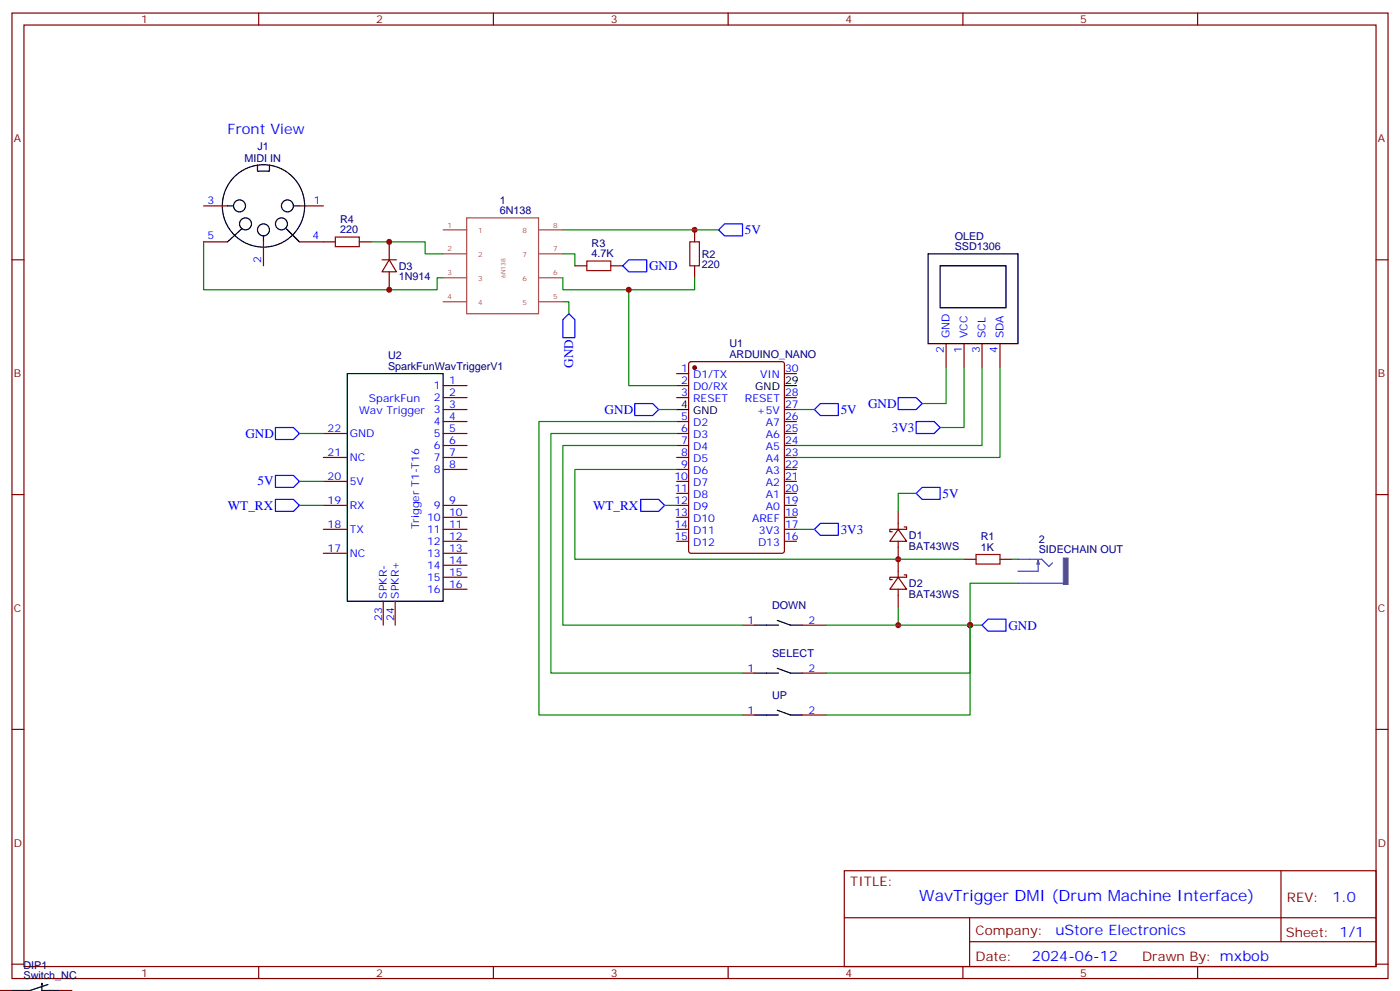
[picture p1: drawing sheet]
<svg xmlns="http://www.w3.org/2000/svg" width="412mm" height="292mm" viewBox="0 0 412 292" stroke-linecap="round" stroke-linejoin="round" font-family="sans-serif">
<g fill="none" stroke="#870000" stroke-width=".35">
<path d="M3.5 3.8h405.4v284.4h-405.4zM7.1 7.4h398.2v277.3h-398.2zM76.2 3.8v3.6M145.3 3.8v3.6M214.5 3.8v3.6M283.6 3.8v3.6M352.8 3.8v3.6M3.5 76.5h3.6M60 71.2h7M60 60.6h7M77.6 71.2v7.1M88.2 71.2h10.6"/>
<path d="M88.2 60.6h7M105.8 71.2h3.6M112.5 76.5h4.3M114.7 76.5l2.1 3.5h-4.3zM114.7 71.2v5.3M169.3 78.3h3.6M179.9 78.3h3.5M204.6 67.7v3.5M204.6 78.3v3.5M405.3 76.5h3.6M114.7 80v5.3M130.5 113.6h7.1"/>
<path d="M130.5 117.1h7.1M199.3 110h3.5M199.3 113.6h3.5M199.3 117.1h3.5M203.1 106.7l.5-.2h26.8l.6 .4 .1 55.3-.5 .7h-27l-.7-.4-.1-55.3zM231.1 110h3.5M231.1 117.1h3.5M278.7 101.2v7.1M284 101.2v7.1M289.3 101.2v7.1M294.6 101.2v7.1M95.2 127.7h7.1"/>
<path d="M95.2 134.7h7.1M130.5 124.1h7.1M130.5 127.7h7.1M130.5 131.2h7.1M130.5 134.7h7.1M130.5 138.3h7.1M130.5 120.6h7.1M199.3 124.1h3.5M199.3 127.7h3.5M199.3 131.2h3.5M199.3 134.7h3.5M199.3 138.3h3.5"/>
<path d="M231.1 124.1h3.5M231.1 127.7h3.5M231.1 131.2h3.5M231.1 134.7h3.5M231.1 138.3h3.5M231.1 120.6h3.5M3.5 145.7h3.6M95.2 141.8h7.1M95.2 148.8h7.1M95.2 155.9h7.1M130.5 148.8h7.1M130.5 152.4h7.1"/>
<path d="M130.5 155.9h7.1M130.5 159.4h7.1M199.3 141.8h3.5M199.3 145.3h3.5M199.3 148.8h3.5M199.3 152.4h3.5M199.3 155.9h3.5M199.3 159.4h3.5M231.1 141.8h3.5M231.1 145.3h3.5M231.1 148.8h3.5M231.1 152.4h3.5"/>
<path d="M231.1 155.9h3.5M231.1 159.4h3.5M264.6 155.9l2.5 3.5h-5zM264.6 150.6v5.3M264.6 159.4v10.6M266.3 155.2h.8v.7h-5v.7h.7M405.3 145.7h3.6M95.2 162.9h7.1M112.9 177.1v7M116.4 177.1v7M130.5 162.9h7.1M130.5 166.5h7.1"/>
<path d="M130.5 170h7.1M130.5 173.5h7.1M264.6 170l2.5 3.5h-5zM264.6 173.5v5.3M266.3 169.3h.8v.7h-5v.7h.7M284 164.7h3.5M294.6 164.7h3.5M218.7 184.1h3.5M218.7 198.2h3.5M236.4 184.1h7M236.4 198.2h7M3.5 214.8h3.6"/>
<path d="M218.7 210.6h3.5M236.4 210.6h7M405.3 214.8h3.6M248.7 256.4h156.6v28.3h-156.6zM377.3 256.5v20.8M248.7 270.3h156.5M285.6 277.3h119.6M285.6 270.3v14.1M0 291.7h3.5M3.5 284h3.6M17.6 291.7h3.6M76.2 284.7v3.5"/>
<path d="M145.3 284.7v3.5M214.5 284.7v3.5M283.6 284.7v3.5M352.8 284.7v3.5M405.3 284h3.6"/>
</g>
<circle cx="204.6" cy="108.3" r=".53" fill="#870000" stroke="#870000" stroke-width=".35"/>
<g fill="none" stroke="#000" stroke-width=".35">
<path d="M75.8 48.6v1.8h3.6v-1.8M67 60.6h1.8M71.3 67.3l-4.3 3.9M77.6 69.5v1.7M84.3 67.3l3.9 3.9-3.5-3.5M86.4 60.6h1.8M273.4 74.8h26.5v26.4h-26.5zM276.9 78.3h19.4v12.3h-19.4zM102.3 110h28.2v67.1h-28.2zM231.1 113.6h3.5M199.3 120.6h3.5M222.2 184.1h7.1"/>
<path d="M222.2 198.2h7.1M229 182.7l3.8 1.4h3.6M229 196.8l3.8 1.4h3.6M222.2 210.6h7.1M229 209.2l3.8 1.4h3.6M12.3 289.9v-.4v2.2h5.3M14.1 289.9l-5.3 1.8h-5.3"/>
<circle cx="70.6" cy="60.6" r="1.76"/>
<circle cx="72.3" cy="65.9" r="1.76"/>
<circle cx="77.6" cy="67.7" r="1.76"/>
<circle cx="77.6" cy="60.6" r="12.1"/>
<circle cx="82.9" cy="65.9" r="1.76"/>
<circle cx="84.7" cy="60.6" r="1.76"/>
</g>
<g fill="none" stroke="#00f" stroke-width=".35">
<path d="M183.4 78.3l1.8-1.8h5.3v3.5h-5.3zM211.7 67.7l1.7-1.8h5.3v3.6h-5.3zM167.6 92.4l1.7 1.8v5.2h-3.5v-5.2zM187 118.9h5.3l1.7 1.7-1.7 1.8h-5.3zM264.6 117.1h5.3l1.7 1.8-1.7 1.7h-5.3zM81.1 125.9h5.3l1.8 1.8-1.8 1.7h-5.3zM239.9 120.6l1.8-1.7h5.2v3.5h-5.2zM269.9 124.1h5.3l1.7 1.8-1.7 1.8h-5.3zM81.1 147.1h5.3l1.8 1.7-1.8 1.8h-5.3zM81.1 140h5.3l1.8 1.8-1.8 1.7h-5.3zM188.7 147.1h5.3l1.8 1.7-1.8 1.8h-5.3zM239.9 155.9l1.8-1.8h5.2v3.6h-5.2z"/>
<path d="M269.9 145.3l1.7-1.8h5.3v3.6h-5.3zM291 182.4h5.3v3.5h-5.3l-1.7-1.8z"/>
</g>
<g fill="none" stroke="#008700" stroke-width=".35">
<path d="M60 71.2v14.1h68.8v-3.5h1.7M109.4 71.2h15.8v3.6h5.3M165.8 74.8h3.5v3.5M165.8 81.8v3.5h38.8v-3.5M165.8 88.9h1.8v3.5M185.2 85.3v28.3h14.1M278.7 108.3v10.6h-7.1M284 108.3v17.6h-7.1M88.2 127.7h7M194 120.6h5.3M234.6 120.6h5.3M88.2 148.8h7"/>
<path d="M88.2 141.8h7M195.8 148.8h3.5M234.6 155.9h5.3M269.9 145.3h-5.3v5.3M264.6 178.8v5.3M298.1 164.7h1.8M299.9 171.8h-14.1v12.3h3.5"/>
</g>
<path d="M130.5 67.7h7M130.5 74.8h7M137.5 64.2h21.1v28.2h-21.1zM158.9 67.7h6.9M158.9 74.8h6.9M130.5 81.8h7M130.5 88.9h7M158.9 81.8h6.9M158.9 88.9h6.9" fill="none" stroke="#a64a4a" stroke-width=".35"/>
<path d="M299.9 164.7h7l2.1 2.1 1-1M299.9 171.8h13.3M305.8 165.1v3.1h-5.9M305.8 165.1l.4 1h-.8z" fill="none" stroke="#4a4aa6" stroke-width=".35"/>
<path d="M313.2 164.4h1.4v7.7h-1.4z" fill="#4a4aa6" stroke="#4a4aa6" stroke-width=".29"/>
<path d="M98.8 69.8h7v2.8h-7zM172.9 76.9h7v2.8h-7zM203.2 71.2h2.8v7.1h-2.8zM287.5 163.3h7.1v2.8h-7.1z" fill="none" stroke="#a10000" stroke-width=".35"/>
<g fill="#c00">
<circle cx="285.8" cy="184.1" r=".88"/>
<circle cx="264.6" cy="164.7" r=".88"/>
<circle cx="264.6" cy="184.1" r=".88"/>
<circle cx="185.2" cy="85.3" r=".88"/>
<circle cx="114.7" cy="71.2" r=".88"/>
<circle cx="114.7" cy="85.3" r=".88"/>
</g>
<path d="M289.3 108.3v22.9h-54.7M294.6 108.3v26.4h-60M199.3 131.2h-33.5v52.9h52.9M199.3 124.1h-40.6v86.5h60M199.3 127.7h-37v70.5h56.4M199.3 138.3h-30v26.4h114.7M243.4 184.1h42.4v14.1h-42.4M285.8 184.1v26.5h-42.4" fill="none" stroke="#008700" stroke-width=".35"/>
<circle cx="204.6" cy="67.7" r=".88" fill="#c00"/>
<path d="M165.8 67.7h45.9" fill="none" stroke="#008700" stroke-width=".35"/>
<text font-size="4.6" fill="#00f" x="270.8" y="265.5">WavTrigger DMI (Drum Machine Interface)</text>
<g font-size="4.2" fill="#00f">
<text x="67" y="39.5">Front View</text>
<text x="392.5" y="265.7">1.0</text>
<text x="310.9" y="275.3">uStore Electronics</text>
<text x="304" y="283.1">2024-06-12</text>
</g>
<g font-size="3.9" fill="#00f">
<text x="219.4" y="69">5V</text>
<text x="191.2" y="79.5">GND</text>
<text x="168.8" y="108.3" transform="rotate(-90 168.8 108.3)">GND</text>
<text x="178.1" y="121.9">GND</text>
<text x="247.6" y="121.9">5V</text>
<text x="255.7" y="120.1">GND</text>
<text x="72.3" y="128.9">GND</text>
<text x="262.7" y="127.2">3V3</text>
<text x="75.8" y="143">5V</text>
<text x="277.6" y="146.6">5V</text>
<text x="67.1" y="150.1">WT_RX</text>
<text x="174.7" y="150.1">WT_RX</text>
<text x="247.6" y="157.2">3V3</text>
<text x="297" y="185.4">GND</text>
</g>
<g font-size="3.9" fill="#800">
<text x="250.5" y="261">TITLE:</text>
<text x="379.1" y="265.7">REV:</text>
<text x="287.4" y="275.2">Company:</text>
<text x="378.7" y="275.8">Sheet: 1/1</text>
<text x="287.4" y="282.9">Date:</text>
<text x="336.4" y="283">Drawn By: mxbob</text>
</g>
<g font-size="3.2" fill="#800">
<text x="41.6" y="6.8">1</text>
<text x="110.8" y="6.8">2</text>
<text x="179.9" y="6.8">3</text>
<text x="249.1" y="6.8">4</text>
<text x="318.2" y="6.8">5</text>
<text x="4.1" y="41.9">A</text>
<text x="405.9" y="41.9">A</text>
<text x="4.1" y="111.1">B</text>
<text x="405.9" y="111.1">B</text>
<text x="4.1" y="180.2">C</text>
<text x="405.9" y="180.2">C</text>
<text x="4.1" y="249.4">D</text>
<text x="405.9" y="249.4">D</text>
<text x="41.6" y="287.7">1</text>
<text x="110.8" y="287.7">2</text>
<text x="179.9" y="287.7">3</text>
<text x="249.1" y="287.7">4</text>
<text x="318.2" y="287.7">5</text>
</g>
<g font-size="3.2" fill="#000080">
<text x="72" y="47.6">MIDI IN</text>
<text x="75.9" y="44.3">J1</text>
<text x="147.2" y="59.9">1</text>
<text x="100.2" y="65.6">R4</text>
<text x="147.2" y="63.1">6N138</text>
<text x="100.2" y="68.8">220</text>
<text x="281.2" y="70.5">OLED</text>
<text x="174.3" y="75.8">4.7K</text>
<text x="174.3" y="72.6">R3</text>
<text x="206.7" y="75.9">R2</text>
<text x="281.2" y="73.7">SSD1306</text>
<text x="117.5" y="82.6">1N914</text>
<text x="117.5" y="79.4">D3</text>
<text x="206.7" y="79.1">220</text>
<text x="114.3" y="105.7">U2</text>
<text x="214.9" y="105.4">ARDUINO_NANO</text>
<text x="214.9" y="102.3">U1</text>
<text x="114.3" y="108.9">SparkFunWavTriggerV1</text>
<text x="267.8" y="161.9">BAT43WS</text>
<text x="267.8" y="158.8">D1</text>
<text x="288.9" y="159.1">R1</text>
<text x="306" y="159.8">2</text>
<text x="288.9" y="162.2">1K</text>
<text x="306" y="162.9">SIDECHAIN OUT</text>
<text x="267.8" y="172.9">D2</text>
<text x="227.4" y="179.4">DOWN</text>
<text x="267.8" y="176.1">BAT43WS</text>
<text x="227.4" y="193.5">SELECT</text>
<text x="227.4" y="205.9">UP</text>
<text x="6.9" y="285.3">DIP1</text>
<text x="6.9" y="288.4">Switch_NC</text>
</g>
<g font-size="3.2" fill="#00f">
<text x="61.1" y="59.9">3</text>
<text x="92.4" y="59.9">1</text>
<text x="61.1" y="70.5">5</text>
<text x="92.1" y="70.5">4</text>
<text x="76.9" y="77.5" transform="rotate(-90 76.9 77.5)">2</text>
<text x="279.7" y="99.6" transform="rotate(-90 279.7 99.6)">GND</text>
<text x="285" y="99.6" transform="rotate(-90 285 99.6)">VCC</text>
<text x="290.3" y="99.6" transform="rotate(-90 290.3 99.6)">SCL</text>
<text x="295.6" y="99.6" transform="rotate(-90 295.6 99.6)">SDA</text>
<text x="278" y="104.1" transform="rotate(-90 278 104.1)">2</text>
<text x="283.3" y="104.1" transform="rotate(-90 283.3 104.1)">1</text>
<text x="288.6" y="104.1" transform="rotate(-90 288.6 104.1)">3</text>
<text x="293.9" y="104.1" transform="rotate(-90 293.9 104.1)">4</text>
<text x="132.3" y="113.2">1</text>
<text x="200.7" y="109.7">1</text>
<text x="200.7" y="113.2">2</text>
<text x="204.2" y="111.4">D1/TX</text>
<text x="223.9" y="111.4">VIN</text>
<text x="231.2" y="109.7">30</text>
<text x="108.7" y="118.4">SparkFun</text>
<text x="127.8" y="114.6">1</text>
<text x="127.8" y="118.1">2</text>
<text x="132.3" y="116.7">2</text>
<text x="200.7" y="116.7">3</text>
<text x="204.2" y="115">D0/RX</text>
<text x="204.2" y="118.5">RESET</text>
<text x="219.4" y="118.5">RESET</text>
<text x="231.2" y="116.7">28</text>
<text x="105.8" y="121.9">Wav Trigger</text>
<text x="127.8" y="121.7">3</text>
<text x="127.8" y="125.2">4</text>
<text x="132.3" y="120.3">3</text>
<text x="132.3" y="123.8">4</text>
<text x="200.7" y="123.8">5</text>
<text x="204.2" y="125.6">D2</text>
<text x="223" y="122">+5V</text>
<text x="225.6" y="125.6">A7</text>
<text x="231.2" y="123.8">26</text>
<text x="231.2" y="120.3">27</text>
<text x="96.5" y="127.3">22</text>
<text x="103" y="128.7">GND</text>
<text x="127.8" y="128.7">5</text>
<text x="132.3" y="127.3">5</text>
<text x="132.3" y="130.8">6</text>
<text x="200.7" y="127.3">6</text>
<text x="200.7" y="130.8">7</text>
<text x="204.2" y="129.1">D3</text>
<text x="225.6" y="129.1">A6</text>
<text x="231.2" y="130.8">24</text>
<text x="231.2" y="127.3">25</text>
<text x="96.5" y="134.4">21</text>
<text x="103" y="135.8">NC</text>
<text x="127.8" y="132.3">6</text>
<text x="127.8" y="135.8">7</text>
<text x="132.3" y="134.4">7</text>
<text x="132.3" y="137.9">8</text>
<text x="200.7" y="134.4">8</text>
<text x="200.7" y="137.9">9</text>
<text x="204.2" y="132.6">D4</text>
<text x="204.2" y="136.1">D5</text>
<text x="225.6" y="136.1">A4</text>
<text x="225.6" y="132.6">A5</text>
<text x="231.2" y="137.9">22</text>
<text x="231.2" y="134.4">23</text>
<text x="96.5" y="141.4">20</text>
<text x="103" y="142.8">5V</text>
<text x="127.8" y="139.3">8</text>
<text x="198.6" y="141.4">10</text>
<text x="204.2" y="139.7">D6</text>
<text x="204.2" y="143.2">D7</text>
<text x="225.6" y="143.2">A2</text>
<text x="225.6" y="139.7">A3</text>
<text x="231.2" y="141.4">21</text>
<text x="96.5" y="148.5">19</text>
<text x="103" y="149.9">RX</text>
<text x="127.8" y="149.9">9</text>
<text x="132.3" y="148.5">9</text>
<text x="198.6" y="145">11</text>
<text x="198.6" y="148.5">12</text>
<text x="204.2" y="146.7">D8</text>
<text x="225.6" y="146.7">A1</text>
<text x="231.2" y="148.5">19</text>
<text x="231.2" y="145">20</text>
<text x="96.5" y="155.5">18</text>
<text x="123.5" y="155.9" transform="rotate(-90 123.5 155.9)">Trigger T1-T16</text>
<text x="125.8" y="153.4">10</text>
<text x="132.3" y="152">10</text>
<text x="132.3" y="155.5">11</text>
<text x="198.6" y="152">13</text>
<text x="198.6" y="155.5">14</text>
<text x="204.2" y="150.2">D9</text>
<text x="204.2" y="153.8">D10</text>
<text x="221.6" y="153.8">AREF</text>
<text x="225.6" y="150.2">A0</text>
<text x="231.2" y="155.5">17</text>
<text x="231.2" y="152">18</text>
<text x="103" y="157">TX</text>
<text x="125.8" y="157">11</text>
<text x="125.8" y="160.5">12</text>
<text x="132.3" y="159.1">12</text>
<text x="198.6" y="159.1">15</text>
<text x="204.2" y="157.3">D11</text>
<text x="204.2" y="160.8">D12</text>
<text x="223.3" y="160.8">D13</text>
<text x="223.6" y="157.3">3V3</text>
<text x="231.2" y="159.1">16</text>
<text x="96.5" y="162.6">17</text>
<text x="103" y="164">NC</text>
<text x="125.8" y="164">13</text>
<text x="125.8" y="167.5">14</text>
<text x="132.3" y="162.6">13</text>
<text x="132.3" y="166.1">14</text>
<text x="125.8" y="171.1">15</text>
<text x="132.3" y="169.7">15</text>
<text x="132.3" y="173.2">16</text>
<text x="113.9" y="176.4" transform="rotate(-90 113.9 176.4)">SPKR-</text>
<text x="117.5" y="176.4" transform="rotate(-90 117.5 176.4)">SPKR+</text>
<text x="125.8" y="174.6">16</text>
<text x="112.5" y="182.9" transform="rotate(-90 112.5 182.9)">23</text>
<text x="116.1" y="182.9" transform="rotate(-90 116.1 182.9)">24</text>
<text x="220.2" y="183.8">1</text>
<text x="238.1" y="183.8">2</text>
<text x="220.2" y="197.9">1</text>
<text x="238.1" y="197.9">2</text>
<text x="220.2" y="210.2">1</text>
<text x="238.1" y="210.2">2</text>
</g>
<g font-size="3.2">
<text x="231.2" y="113.2">29</text>
<text x="222.5" y="115">GND</text>
<text x="200.7" y="120.3">4</text>
<text x="204.2" y="122">GND</text>
</g>
<g font-size="2.1" fill="#a54b4b">
<text x="131.9" y="67">1</text>
<text x="140.8" y="68.7">1</text>
<text x="153.9" y="68.7">8</text>
<text x="162.9" y="67">8</text>
<text x="131.9" y="74.1">2</text>
<text x="140.8" y="75.8">2</text>
<text x="153.9" y="75.8">7</text>
<text x="162.9" y="74.1">7</text>
<text x="131.9" y="81.1">3</text>
<text x="140.8" y="82.8">3</text>
<text x="153.9" y="82.8">6</text>
<text x="162.9" y="81.1">6</text>
<text x="131.9" y="88.2">4</text>
<text x="140.8" y="89.9">4</text>
<text x="153.9" y="89.9">5</text>
<text x="162.9" y="88.2">5</text>
</g>
<text font-size="1.8" fill="#a54b4b" x="148.9" y="81.8" transform="rotate(-90 148.9 81.8)">6N138</text>
</svg>
